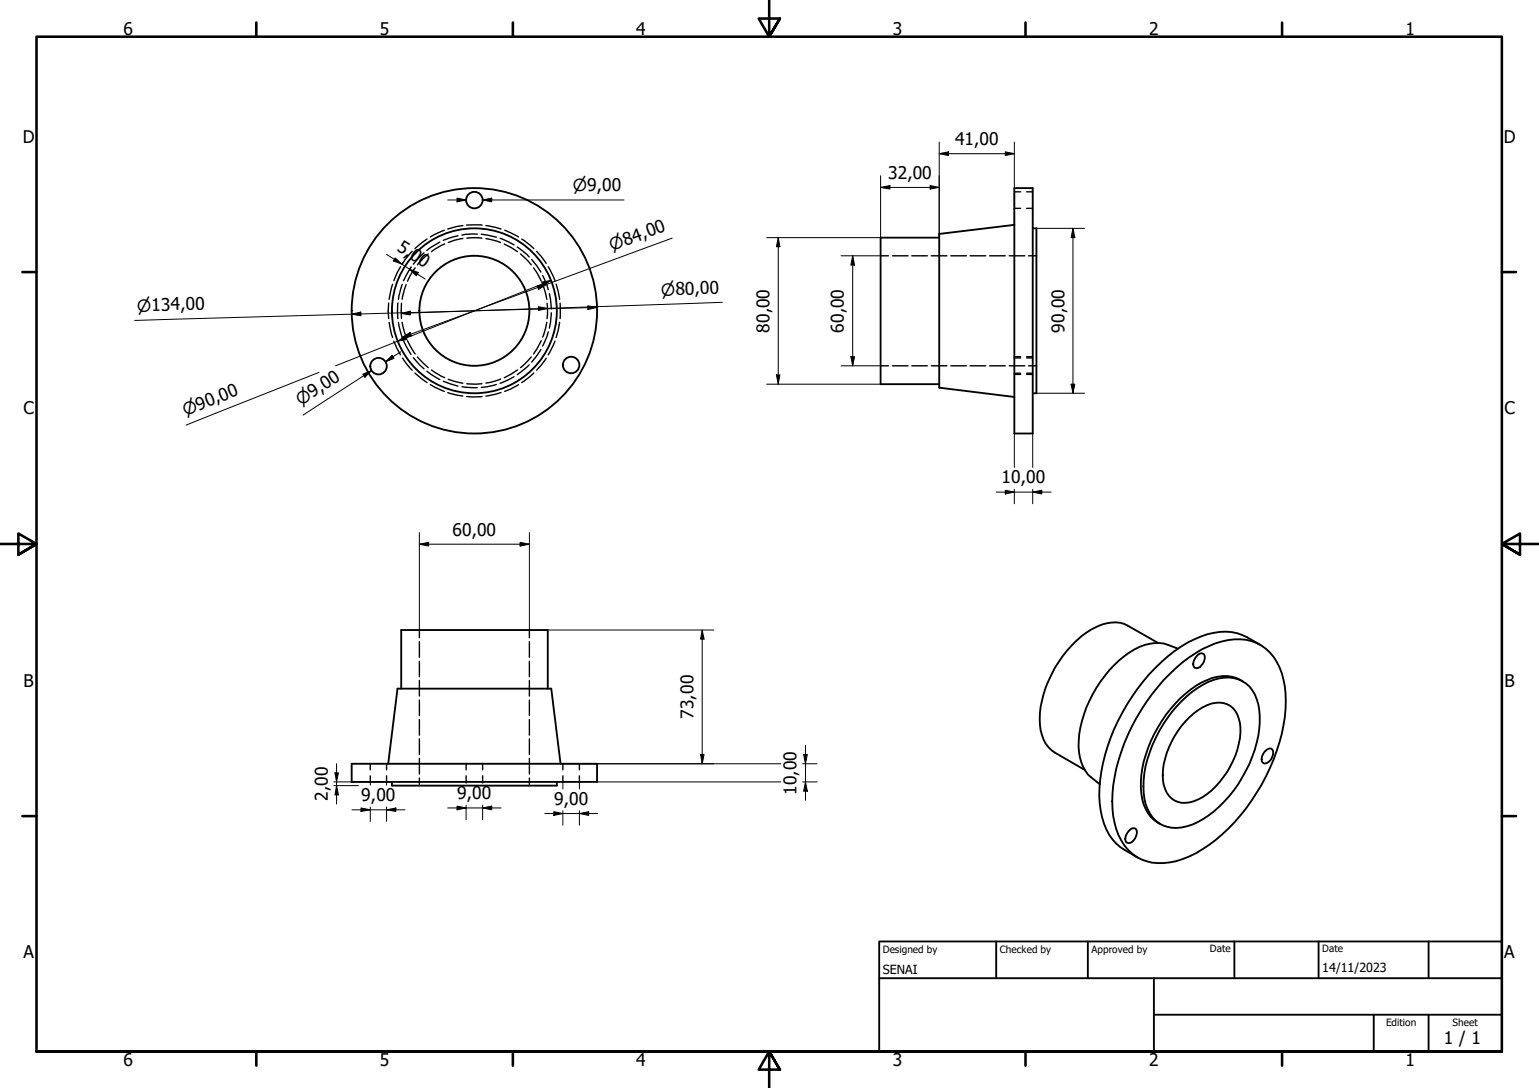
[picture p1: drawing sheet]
<svg xmlns="http://www.w3.org/2000/svg" width="420mm" height="297mm" viewBox="0 0 420 297" stroke-linecap="round" stroke-linejoin="round" font-family="sans-serif">
<!-- layer: Hidden (ISO) -->
<g fill="none" stroke="#000" stroke-width=".38">
<path d="M276.9 56.9h1.7M276.9 52.4h1.7M280.3 56.9h1.6M280.3 52.4h1.6M107.2 77.6l-1 4.1M109.3 72.8l-1.8 3.8M109.8 77.6l-1 4.1M110.9 77.7l-1.1 4M112.2 72.9l-2 3.7M112.5 68.6l-2.6 3.3M113.3 73.1l-2 3.7M115.8 69l-3 3.1"/>
<path d="M116.6 65.3l-3.3 2.6M116.9 69.3l-2.9 3M120.1 66.1l-3.6 2.3M121.3 62.9l-3.8 1.8M121.4 66.6l-3.6 2.1M125 64.4l-4 1.2M126.4 65.1l-2.3 .5-1.7 .6M126.4 61.6l-4.2 .9M127.4 61.5h4.2M127.4 65h4.2M130.3 63.9h-1.3l-2.9 .3M131.4 63.9l4.1 .9"/>
<path d="M132.7 65.1l4 1.1M132.7 61.6l4.1 .9M136.5 65.1l3.8 1.8M137.7 66.6l3.6 2.1M137.8 62.9l3.7 1.8M141.2 67.4l3.3 2.8M142.1 69.3l2.9 3M142.4 65.3l3.3 2.6M145.2 70.9l2.4 3.4M145.7 73.1l2.1 3.7M146.5 68.6l2.6 3.3M148.1 77.7l1.2 4"/>
<path d="M148.1 75.2l1.3 2.7 .3 1.2M149.7 72.8l1.8 3.8M151.8 77.6l1 4.1M240.4 69.8h2.2M243.6 69.8h4.3M248.9 69.8h4.3M254.3 69.8h4.2M259.6 69.8h4.2M264.9 69.8h4.2M270.2 69.8h4.2M275.5 69.8h4.3M280.8 69.8h2.2"/>
<path d="M106.1 82.7v4.3M106.2 88l1 4.1M107.5 93.1l1.8 3.8M108.6 82.7v4.3M108.8 88l1 4.1M109.6 82.8v4.2M109.8 88l1.1 4M109.9 97.8l2.6 3.3M110.2 93.1l2 3.7M111.3 93l2 3.6M112.8 97.6l3 3.1M114 97.5l2.9 2.9"/>
<path d="M144.5 99.6l-3.3 2.7M145 97.5l-2.9 2.9M147.6 95.4l-2.4 3.5M147.8 93l-2.1 3.6M149.1 97.8l-2.6 3.3M149.3 88l-1.2 4M149.4 82.8v4.2M149.7 90.6l-.3 1.2-1.3 2.7M150 80.2l.5 4.1M150.5 85.4l-.5 4.2M151.5 93.1l-1.8 3.8M152.8 88l-1 4.1"/>
<path d="M152.9 82.8v4.2M240.4 99.9h2.2M243.6 99.9h4.3M248.9 99.9h4.3M254.3 99.9h4.2M259.6 99.9h4.2M264.9 99.9h4.2M270.2 99.9h4.2M275.5 99.9h4.3M276.9 97.4h1.7M276.9 97.7h1.7M280.3 97.4h1.6"/>
<path d="M280.3 97.7h1.6M280.8 99.9h2.2M113.3 101.8l3.3 2.6M116.5 101.3l3.6 2.3M117.5 105l3.8 1.9M117.8 101l3.6 2.1M121 104.1l4 1.3M122.2 107.2l4.2 .9M122.4 103.6l4 1M126.1 105.6l4.2 .2M127.4 108.3h4.2M127.4 104.8h4.2"/>
<path d="M135.5 105l-2.5 .6-1.6 .2M136.7 103.5l-2.7 .9-1.3 .2M136.8 107.2l-4.1 .9M140.3 102.9l-3.8 1.7M141.3 101l-3.6 2.1M141.5 105l-3.7 1.9M145.7 101.8l-3.3 2.6M276.9 101.9h1.7M276.9 102.2h1.7M280.3 101.9h1.6M280.3 102.2h1.6M114.5 172v2.1"/>
<path d="M114.5 175.2v4.2M144.5 172v2.1M144.5 175.2v4.2M114.5 180.5v4.3M114.5 185.8v4.2M114.5 191.1v4.3M114.5 196.5v4.2M144.5 180.5v4.3M144.5 185.8v4.2M144.5 191.1v4.3M144.5 196.5v4.2M101.1 208.5v1.7"/>
<path d="M101.1 211.8v1.7M105.5 208.5v1.7M105.5 211.8v1.7M114.5 201.7v4.3M114.5 207.1v4.2M114.5 212.4v2.1M127.3 208.5v1.7M127.3 211.8v1.7M131.8 208.5v1.7M131.8 211.8v1.7M144.5 201.7v4.3M144.5 207.1v4.2"/>
<path d="M144.5 212.4v2.1M153.7 208.5v1.7M153.7 211.8v1.7M158.2 208.5v1.7M158.2 211.8v1.7"/>
</g>
<!-- layer: Visible (ISO) -->
<g fill="none" stroke="#000" stroke-width=".51">
<path d="M276.9 51.4h5v66.9h-5zM256.4 64.9h-16v40h16M276.9 61.4l-20.5 2.5v41.9l20.5 2.6M281.9 62.3h1.1v45.1h-1.1M316.1 175.5l-8.1-4.6a8.8 8.8 0 0 0-8.6 .2 29 29 0 0 0-13.1 14.8 22.2 22.2 0 0 0-1.8 14.8 7.8 7.8 0 0 0 3.5 4.8l8.1 4.7M321.6 177.1a11.9 11.9 0 0 0-13.3 1.1 33.2 33.2 0 0 0-13.9 25.6 11.5 11.5 0 0 0 5.8 10.3M326.7 179.1a1.17 1.17 0 0 1 1.6-.7 1.17 1.17 0 0 1 .6 1.6l-.5 1.2a1.89 1.89 0 0 1-2.1 1.2 1.84 1.84 0 0 1 0-2.8zM344.1 176.1a17.5 17.5 0 0 0-9.4-3.6 25.3 25.3 0 0 0-15.9 6.7 54 54 0 0 0-18.6 35.9 21.2 21.2 0 0 0 3.5 14 17.6 17.6 0 0 0 6.9 5M109.5 188v-16h40v16M317.6 185.7a35.3 35.3 0 0 1 16-10.6 12.4 12.4 0 0 1 15 5.6 24.3 24.3 0 0 1 2.2 15.1 53.9 53.9 0 0 1-20.7 34.9 22.1 22.1 0 0 1-15.6 4.8 12.9 12.9 0 0 1-10.2-10.9 37.7 37.7 0 0 1 2.7-21.7 59.6 59.6 0 0 1 10.6-17.2zM322.6 191.4a20 20 0 0 1 11.6-6.4 8.4 8.4 0 0 1 9.3 7.3 27.5 27.5 0 0 1-3.3 18.1 31.6 31.6 0 0 1-14.8 14.8 9.1 9.1 0 0 1-10.8-2.1 15.5 15.5 0 0 1-2.2-12 37.4 37.4 0 0 1 10.2-19.7zM324.8 195.8a11 11 0 0 1 9.2-3.9 5.9 5.9 0 0 1 4.5 5.5 22.6 22.6 0 0 1-7.7 18.4 10.1 10.1 0 0 1-9.2 3.1 6.9 6.9 0 0 1-4.2-7.3 23.6 23.6 0 0 1 7.4-15.8z"/>
<path d="M339.3 186a9.6 9.6 0 0 0-9.7-.3 30.6 30.6 0 0 0-14.5 14.8 27.7 27.7 0 0 0-3.3 17.7 9.4 9.4 0 0 0 5 6.8M96 208.5h67v5h-67zM106 208.5l2.5-20.5h42l2.5 20.5M107 213.5v1h45v-1M345.4 205.1a1.41 1.41 0 0 1 1.9-.5 2.72 2.72 0 0 1-2.3 3.8 1.93 1.93 0 0 1 0-2.8zM308.6 226.4a1.09 1.09 0 0 1 1.5-.1 1.09 1.09 0 0 1 .2 1.5 2.92 2.92 0 0 1-2.1 2.4 1.33 1.33 0 0 1-.7-2.2z"/>
<circle cx="129.5" cy="54.6" r="2.25"/>
<circle cx="103.3" cy="100" r="2.25"/>
<circle cx="129.5" cy="84.9" r="15"/>
<circle cx="129.5" cy="84.9" r="22.5"/>
<circle cx="129.5" cy="84.9" r="33.5"/>
<circle cx="155.9" cy="99.6" r="2.25"/>
</g>
<!-- layer: Border (ISO) -->
<g fill="none" stroke="#000" stroke-width=".7">
<path d="M70 6.1v3.9M140 6.1v3.9M210 0v10l-2.9-4.9h5.8l-2.9 4.9 2.9-4.9M280 6.1v3.9M350 6.1v3.9M6.1 74.3h3.9M410 74.3h3.9M0 148.5h10l-5-2.8v5.7l5-2.9-5 2.9M420 148.5h-10l5-2.8v5.7l-5-2.9 5 2.9M6.1 222.8h3.9M410 222.8h3.9M10 287.1v-277.1h400v277.1h-400h400"/>
<path d="M70 287.1v3.8M140 287.1v3.8M212.9 292l-2.9-4.9 2.9 4.9h-5.8l2.9-4.9v9.9M280 287.1v3.8M350 287.1v3.8"/>
</g>
<!-- layer: Title (ISO) -->
<path d="M240 257h170v30.1h-170zM272 257v10.1M297 257v10.1M337 257v10.1M360 257v10.1M390 257v10.1M240 267.1h170M315 277h95M315 267.1v20M375 277v10.1M390 277v10.1" fill="none" stroke="#000" stroke-width=".51"/>
<!-- layer: Dimension (ISO) -->
<g fill="none" stroke="#000" stroke-width=".27">
<path d="M256.4 38.8v26.1M276.9 38.8v22.6M122.2 54.6h5.1M124.8 54.1l2.5 .5-2.5 .5zM131.8 54.6l2.4-.5v1zM134.2 54.6h-2.4h38.6M240.4 51.2l2.6-.5v.9zM240.4 48v16.9h-31.1M240.4 51.2h16M253.9 50.7l2.5 .5-2.5 .4zM256.4 42l2.6-.5v1zM256.4 42h20.5"/>
<path d="M274.4 41.5l2.5 .5-2.5 .5zM105.5 69.5l4.2 2.6M107.9 70.4l1.8 1.7-2.3-.9zM110.2 71.5l-.5 .6 2.1 1.4 .5-.6M111.8 73.5l2.4 .9-.5 .9zM111.8 73.5l4.3 2.7M146.7 78l2.5-.4-2.1 1.4zM147.9 77l2.5-.4-2.1 1.4zM150.4 76.6l-58.8 23.3M183.5 65l-73.7 27.1M212.5 64.9l.4 2.5h-.9zM212.5 64.9v40"/>
<path d="M229.6 69.8h10.8M232.8 69.8l.5 2.6h-1zM232.8 69.8v30.1M283 62.3h13.1M292.9 62.3l.5 2.6h-1zM292.9 62.3v45.1M96 85.8l2.5-.6 .1 1zM105.2 98.8l1.9-1.8 .5 .8zM108.6 93.1l2.1-1.4 .4 1zM109.4 96.1l-4.2 2.7M109.5 85.6l2.5-.7v1.1zM109.8 92.1l2.2-1.3 .3 .9z"/>
<path d="M147 83.7l2.5 .5-2.5 .6zM160.5 83.5l2.5 .4-2.5 .6zM163 83.9l-126.2 3.6M197.2 82.5l-87.7 3.1M229.6 99.9h10.8M232.3 97.4h1l-.5 2.5zM87.1 101.6l-36.3 14.5M99.1 102.2l2.3-1-1.8 1.8zM99.3 102.6l2.1-1.4-18.7 12.1M209.3 104.9h31.1M212 102.3h.9l-.4 2.6zM276.9 118.3v9.3"/>
<path d="M281.9 118.3v9.3M283 107.4h13.1M292.4 104.9h1l-.5 2.5zM272 134.4h15M274.4 133.8l2.5 .6-2.5 .5zM276.9 133.6v3.9M281.9 134.4l2.5-.6v1.1zM281.9 133.6v3.9M114.5 148.6l2.5-.5v1zM114.5 148.6h30M114.5 145.4v26.6M142 148.1l2.5 .5-2.5 .5z"/>
<path d="M144.5 145.4v26.6M149.5 172h45.4M191.7 172l.5 2.5h-.9zM191.7 172v36.5M91.1 213.5h15.9M91.1 214.5h6.8M91.4 211h1l-.5 2.5zM91.9 214.5l.5 2.5h-1zM91.9 208.5v11M101.1 213.5v.9M105.5 213.5v.9M127.3 213.5v.4"/>
<path d="M127.3 219.8v4M131.8 213.5v.4M131.8 219.8v4M153 208.5h60.2M153.7 213.5v1.9M158.2 213.5v1.9M163 213.5h50.2M191.3 206h.9l-.5 2.5zM219.1 213.5h4M219.1 208.5h4M219.4 206h1l-.5 2.5zM219.9 213.5l.5 2.5h-1z"/>
<path d="M219.9 203.5v15M96.1 221.1h14.5M98.6 220.6l2.5 .5-2.5 .4zM101.1 220.3v4M105.5 221.1l2.6-.5v.9zM105.5 220.3v4M122.2 220.6h14.6M124.8 220.1l2.5 .5-2.5 .5zM131.8 220.6l2.4-.5v1zM148.7 222.1h14.5M151.2 221.6l2.5 .5-2.5 .5zM153.7 221.3v4"/>
<path d="M158.2 222.1l2.5-.5v1zM158.2 221.3v4"/>
</g>
<g fill="#000">
<path d="M124.8 54.1l2.5 .5-2.5 .5z" fill-rule="evenodd"/>
<path d="M131.8 54.6l2.4-.5v1z" fill-rule="evenodd"/>
<path d="M240.4 51.2l2.6-.5v.9z" fill-rule="evenodd"/>
<path d="M253.9 50.7l2.5 .5-2.5 .4z" fill-rule="evenodd"/>
<path d="M256.4 42l2.6-.5v1z" fill-rule="evenodd"/>
<path d="M274.4 41.5l2.5 .5-2.5 .5z" fill-rule="evenodd"/>
<path d="M107.9 70.4l1.8 1.7-2.3-.9z" fill-rule="evenodd"/>
<path d="M111.8 73.5l2.4 .9-.5 .9z" fill-rule="evenodd"/>
<path d="M146.7 78l2.5-.4-2.1 1.4z" fill-rule="evenodd"/>
<path d="M147.9 77l2.5-.4-2.1 1.4z" fill-rule="evenodd"/>
<path d="M212.5 64.9l.4 2.5h-.9z" fill-rule="evenodd"/>
<path d="M232.8 69.8l.5 2.6h-1z" fill-rule="evenodd"/>
<path d="M292.9 62.3l.5 2.6h-1z" fill-rule="evenodd"/>
<path d="M96 85.8l2.5-.6 .1 1z" fill-rule="evenodd"/>
<path d="M105.2 98.8l1.9-1.8 .5 .8z" fill-rule="evenodd"/>
<path d="M108.6 93.1l2.1-1.4 .4 1z" fill-rule="evenodd"/>
<path d="M109.8 92.1l2.2-1.3 .3 .9z" fill-rule="evenodd"/>
<path d="M109.5 85.6l2.5-.7v1.1z" fill-rule="evenodd"/>
<path d="M147 83.7l2.5 .5-2.5 .6z" fill-rule="evenodd"/>
<path d="M160.5 83.5l2.5 .4-2.5 .6z" fill-rule="evenodd"/>
<path d="M232.3 97.4h1l-.5 2.5z" fill-rule="evenodd"/>
<path d="M99.1 102.2l2.3-1-1.8 1.8z" fill-rule="evenodd"/>
<path d="M212 102.3h.9l-.4 2.6z" fill-rule="evenodd"/>
<path d="M292.4 104.9h1l-.5 2.5z" fill-rule="evenodd"/>
<path d="M274.4 133.8l2.5 .6-2.5 .5z" fill-rule="evenodd"/>
<path d="M281.9 134.4l2.5-.6v1.1z" fill-rule="evenodd"/>
<path d="M114.5 148.6l2.5-.5v1z" fill-rule="evenodd"/>
<path d="M142 148.1l2.5 .5-2.5 .5z" fill-rule="evenodd"/>
<path d="M191.7 172l.5 2.5h-.9z" fill-rule="evenodd"/>
<path d="M91.4 211h1l-.5 2.5z" fill-rule="evenodd"/>
<path d="M91.9 214.5l.5 2.5h-1z" fill-rule="evenodd"/>
<path d="M191.3 206h.9l-.5 2.5z" fill-rule="evenodd"/>
<path d="M219.4 206h1l-.5 2.5z" fill-rule="evenodd"/>
<path d="M219.9 213.5l.5 2.5h-1z" fill-rule="evenodd"/>
<path d="M98.6 220.6l2.5 .5-2.5 .4z" fill-rule="evenodd"/>
<path d="M105.5 221.1l2.6-.5v.9z" fill-rule="evenodd"/>
<path d="M124.8 220.1l2.5 .5-2.5 .5z" fill-rule="evenodd"/>
<path d="M131.8 220.6l2.4-.5v1z" fill-rule="evenodd"/>
<path d="M151.2 221.6l2.5 .5-2.5 .5z" fill-rule="evenodd"/>
<path d="M158.2 222.1l2.5-.5v1z" fill-rule="evenodd"/>
</g>
<g font-size="4.8">
<text x="33.7" y="9.6">6</text>
<text x="103.7" y="9.6">5</text>
<text x="173.7" y="9.6">4</text>
<text x="243.7" y="9.6">3</text>
<text x="313.7" y="9.6">2</text>
<text x="383.7" y="9.6">1</text>
<text x="6.2" y="38.9">D</text>
<text x="260.7" y="39.6">41,00</text>
<text x="410.5" y="38.9">D</text>
<text x="242.4" y="48.8">32,00</text>
<text x="108.1" y="68.3" transform="rotate(33 108.1 68.3)">5,00</text>
<text x="210.1" y="90.9" transform="rotate(-90 210.1 90.9)">80,00</text>
<text x="230.4" y="90.9" transform="rotate(-90 230.4 90.9)">60,00</text>
<text x="290.6" y="90.9" transform="rotate(-90 290.6 90.9)">90,00</text>
<text x="6.4" y="113.1">C</text>
<text x="410.7" y="113.1">C</text>
<text x="273.4" y="131.9">10,00</text>
<text x="123.5" y="146.2">60,00</text>
<text x="6.4" y="187.4">B</text>
<text x="410.7" y="187.4">B</text>
<text x="189.4" y="196.3" transform="rotate(-90 189.4 196.3)">73,00</text>
<text x="89.5" y="218.7" transform="rotate(-90 89.5 218.7)">2,00</text>
<text x="98.6" y="218.7">9,00</text>
<text x="124.8" y="218.2">9,00</text>
<text x="151.3" y="219.8">9,00</text>
<text x="217.5" y="217" transform="rotate(-90 217.5 217)">10,00</text>
<text x="6.4" y="261.7">A</text>
<text x="410.7" y="261.7">A</text>
<text x="394.2" y="285">1 / 1</text>
<text x="33.7" y="290.9">6</text>
<text x="103.7" y="290.9">5</text>
<text x="173.7" y="290.9">4</text>
<text x="243.7" y="290.9">3</text>
<text x="313.7" y="290.9">2</text>
<text x="383.7" y="290.9">1</text>
</g>
<g font-size="4.6">
<text x="156.4" y="52.2">⌀9,00</text>
<text x="167.1" y="68.5" transform="rotate(-20 167.1 68.5)">⌀84,00</text>
<text x="180.5" y="80.7" transform="rotate(-2 180.5 80.7)">⌀80,00</text>
<text x="37.5" y="85.1" transform="rotate(-2 37.5 85.1)">⌀134,00</text>
<text x="50.6" y="113.5" transform="rotate(-22 50.6 113.5)">⌀90,00</text>
<text x="82.1" y="110.9" transform="rotate(-33 82.1 110.9)">⌀9,00</text>
</g>
<g font-size="3.4">
<text x="241" y="266">SENAI</text>
<text x="361" y="265.5">14/11/2023</text>
</g>
<g font-size="2.7">
<text x="241" y="260.1">Designed by</text>
<text x="273" y="260.1">Checked by</text>
<text x="298" y="260.1">Approved by</text>
<text x="330.3" y="260">Date</text>
<text x="361" y="260">Date</text>
<text x="378.4" y="280.1">Edition</text>
<text x="396.6" y="280.1">Sheet</text>
</g>
</svg>
